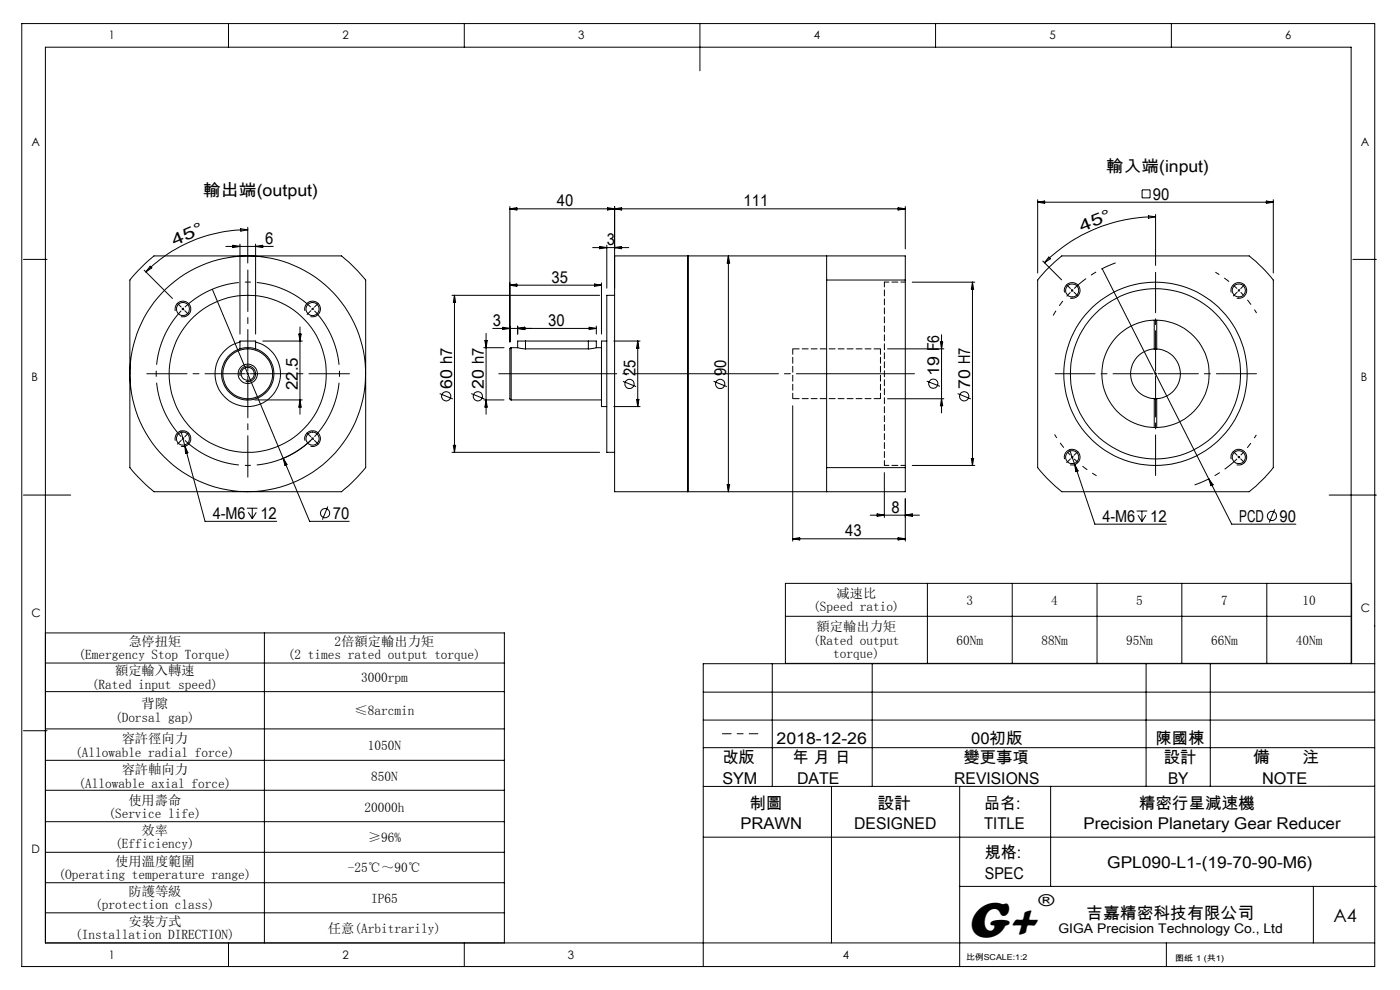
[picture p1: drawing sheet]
<svg xmlns="http://www.w3.org/2000/svg" width="297mm" height="210mm" viewBox="0 0 297 210" stroke-linecap="round" stroke-linejoin="round" font-family="sans-serif">
<g fill="none" stroke="#000" stroke-width=".21">
<path d="M4.6 5h287v200h-287zM48.5 5v5M98.5 5v5M148.5 5v10M198.5 5v5M248.5 5v5M5 55h5M29.4 57.4l3.3-3.1h39.8a37.5 37.5 0 0 1 5.1 5.1v39.8a37.5 37.5 0 0 1-5.1 5.1h-39.8a37.5 37.5 0 0 1-5.1-5.1v-39.8zM30.6 57.3l6 6M31.9 56.5l.3 .3-1.3 .9zM47.9 52.3h10.1M49.4 52l1.5 .3-1.5 .2z"/>
<path d="M50.9 51.8v19.1M51 48.5l1.6 .2-1.5 .3zM52.6 48.7a30.7 30.7 0 0 0-21.7 9M52.6 48.2v7.6M54.2 51.8v19.1M54.2 52.3l1.5-.3v.5zM108.2 44.3h83.9M108.2 43.8v28.7M108.2 44.3l1.4-.2v.4zM125.7 52.5h7.7M127.2 52.3l1.5 .2-1.5 .3zM127.6 60v10.9"/>
<path d="M128.7 52v9.1M128.9 44.1l1.5 .2-1.5 .2zM130.4 43.8v17.3M130.4 44.3l1.5-.2v.4zM130.4 52.5l1.5-.2v.5zM145.9 54.3v50M154.5 54.3v50M154.5 54.3l.3 1.5h-.5zM175.4 54.3v5.1M175.4 59.4h16.7M175.4 59.4v39.8M190.5 44.1l1.6 .2-1.6 .2z"/>
<path d="M192.1 59.4v-5.1h-61.7v50h61.7v-5.1M192.1 59.4v39.8M192.1 43.8v9M193.5 59.9h13.3M206.3 59.9v38.8M206.3 59.9l.3 1.4h-.5zM220.1 42.4v15.5M220.1 42.9h50M220.1 42.9l1.5-.3v.5zM221.2 55.4l4 4M221.9 57.4l3.3-3.1h39.8a32.9 32.9 0 0 1 5.1 5.1v39.8a32.9 32.9 0 0 1-5.1 5.1h-39.8a32.9 32.9 0 0 1-5.1-5.1v-39.8zM222.5 54.5l.3 .4-1.2 .8z"/>
<path d="M233.8 57l22.6 44.6M242.3 40.3h1.7v1.7h-1.7zM243.6 45.8l1.5 .2-1.5 .3zM245.1 46a33.4 33.4 0 0 0-23.5 9.7M245.1 45.5v10.8M268.6 42.6l1.5 .3-1.5 .2zM270.1 42.4v15.5M287 55h5M37.2 66a1.68 1.68 0 0 1 1.5-2.1 1.68 1.68 0 0 1 1.8 1.8 1.68 1.68 0 0 1-2.1 1.5M38.6 65.4l.4 .3M39 65.4l-.4 .3M45 61.4l15.1 35.8"/>
<path d="M50.9 74v-1.7h3.3v1.7M50.9 72.6a6.9 6.9 0 0 0-4.1 10.6 6.9 6.9 0 0 0 11.5 0 6.9 6.9 0 0 0-4.1-10.6M50.9 79.7a1.66 1.66 0 0 1 1.5-2.1 1.66 1.66 0 0 1 1.8 1.8 1.66 1.66 0 0 1-2.1 1.5M55.7 72.3h8.4M63.4 70.9h.5l-.3 1.4zM63.6 69.3v18.6M64.7 66a1.67 1.67 0 0 1 1.5-2.1 1.67 1.67 0 0 1 1.8 1.8 1.67 1.67 0 0 1-2.1 1.5M95.9 62.6h31.3M96.4 62.6v33.3M96.4 62.6l.3 1.5h-.5zM102.6 73.8h4.3M102.9 72.2h.5l-.3 1.6z"/>
<path d="M103.1 70.7v17.2M104.5 69.7h22M106.6 69.4l1.6 .3-1.6 .2zM108.2 60.5l1.4-.3v.5zM108.2 60.5h19.4M108.4 73.8l-.2 .2v10.6l.2 .2M108.4 73.8v11M108.4 73.8h1.4M109.8 73.8l1.7 .2M109.8 69.7l1.5-.3v.5zM109.8 69.2v1.7M111.5 72.3h-1.7v1.5"/>
<path d="M111.5 72.3h13.3M111.5 74h13.3M111.5 72.3v1.7M124.8 72.3h1.7v1.5M124.8 72.3v1.7M125 69.4l1.5 .3-1.5 .2zM126.1 60.2l1.5 .3-1.5 .2zM126.5 73.8l-1.7 .2M126.5 69.2v1.7M126.5 73.8h1.1M128.7 72.3h-1.1v13.9h1.1M130.2 72.3h5.6"/>
<path d="M130.4 62.6h-1.7v33.3h1.7M135.3 72.3v13.9M135.3 72.3l.2 1.6h-.5zM188.3 74h11.9M199.5 72.5h.5l-.3 1.5zM199.7 71v16.6M225.8 62a1.67 1.67 0 0 1 1.5-2 1.67 1.67 0 0 1 1.8 1.8 1.67 1.67 0 0 1-2.1 1.4M227.3 61.4l.1 .2M227.4 61.6l-.1 .2M227.4 61.6l.2 .2M227.6 61.4l-.2 .2M244.9 74a5.3 5.3 0 0 0-5.1 5.3 5.3 5.3 0 0 0 5.1 5.3"/>
<path d="M244.9 74v-6.1a11.4 11.4 0 0 0-11.1 11.4 11.4 11.4 0 0 0 11.1 11.4v-6.1M244.9 74h.5M245.4 74a5.3 5.3 0 0 1 5 5.3 5.3 5.3 0 0 1-5 5.3M245.4 74v-6.1a11.4 11.4 0 0 1 11.1 11.4 11.4 11.4 0 0 1-11.1 11.4v-6.1M261.2 62a1.67 1.67 0 0 1 1.5-2 1.67 1.67 0 0 1 1.8 1.8 1.67 1.67 0 0 1-2.1 1.4M37.2 93.5a1.67 1.67 0 0 1 1.4-2.1 1.67 1.67 0 0 1 1.8 1.7 1.67 1.67 0 0 1-2 1.5M38.4 91.4l.8 3.2M39.2 94.6l4.3 16h15.2M39.2 94.6l.7 1.5-.5 .1zM52.4 84.8h.2M54 84.8h10.1M60.1 97.2l5.6 13.4h8.4"/>
<path d="M60.1 97.2l.8 1.3-.5 .2zM63.6 84.8l.3 1.6h-.5zM64.7 93.5a1.66 1.66 0 0 1 1.5-2.1 1.66 1.66 0 0 1 1.7 1.8 1.66 1.66 0 0 1-2 1.4M66.4 92.9a19.5 19.5 0 0 1-6.8 4.5M93.3 83.5l2.8 1.1M95.9 95.9h31.3M96.2 94.5h.5l-.3 1.4zM100 83.5l2.8 1.1M102.6 84.8h4.3M103.1 84.8l.3 1.6h-.5zM108.4 84.8h19.2M130.2 86.2h5.6"/>
<path d="M132.2 80.9l2.7 1.1M135 84.7h.5l-.2 1.5zM151.4 80.9l2.8 1.1M168.2 86.1v28.7M175.4 99.2v5.1M175.4 99.2h16.7M188.3 84.6h11.9M193.5 98.7h13.3M196.6 80.8l2.8 1.1M199.7 84.6l.3 1.5h-.5zM203.2 83.5l2.8 1.1M206.1 97.3h.5l-.3 1.4z"/>
<path d="M225.8 97.4a1.67 1.67 0 0 1 1.5-2.1 1.67 1.67 0 0 1 1.8 1.9 1.67 1.67 0 0 1-2.1 1.4M226.9 95.4l1.1 3.2M228 98.6l4.3 12.6h15.2M228 98.6l.7 1.3-.5 .1zM244.9 84.6h.5M261.2 97.4a1.67 1.67 0 0 1 1.5-2.1 1.67 1.67 0 0 1 1.8 1.9 1.67 1.67 0 0 1-2.1 1.4M5 105h10M52.4 107.8h2.2M52.7 108.7l.8 1.3M53.5 107.8v2.2M54.4 108.7l-.9 1.3M69.5 107.4l-1.1 2.8"/>
<path d="M154.3 102.8h.5l-.3 1.5zM168.2 114.3h23.9M168.2 114.3l1.5-.3v.5zM184.6 109.3h10.5M186.1 109l1.5 .3-1.5 .2zM187.6 100.3v9.5M190.5 114l1.6 .3-1.6 .2zM192.1 105.8v9M192.1 109.3l1.4-.3v.5zM241.1 108.4h2.3M241.4 109.3l.9 1.3M242.3 108.4v2.2"/>
<path d="M243.1 109.3l-.8 1.3M256.4 101.6l4.9 9.6h13.6M256.4 101.6l1 1.2-.5 .2zM270.4 108l-1.1 2.8M282 105h10M9.6 134.3h97.4v65.7M56.1 134.3v65.7M166.6 123.7h120.1v17h-120.1zM166.6 130.7h120.1M196.7 123.7v17M214.7 123.7v17M232.7 123.7v17"/>
<path d="M250.7 123.7v17M268.7 123.7v17M5 155h5M9.6 140.6h97.4M9.6 146.7h97.4M9.6 154.6h97.4M149.2 152.7h142.4M149.2 146.8h142.4M149.2 158.6h142.4M163.8 140.8v26M185 140.8v26M243.1 140.8v26"/>
<path d="M256.8 140.8v26M286.6 140.8v-130.8h-277v190h282M291.6 140.8h-142.4v64.2M9.6 161.3h97.4M9.6 167.6h97.4M9.6 174.3h97.4M149.2 177.6h142.4M176.4 166.8v33.2M203.6 166.8v38.2M222.9 166.8v21.2M291.6 166.8h-142.4M9.6 180.8h97.4"/>
<path d="M9.6 187.2h97.4M9.6 193.6h97.4M203.6 188h88.4M278.6 188v12M48.5 200v5M98.5 200v5M247.4 200v5"/>
<circle cx="38.8" cy="65.5" r="1.39"/>
<circle cx="52.5" cy="79.3" r="2.06"/>
<circle cx="52.6" cy="79.3" r="1.39"/>
<circle cx="52.6" cy="79.3" r="16.7"/>
<circle cx="52.6" cy="79.3" r="25"/>
<circle cx="52.6" cy="79.3" r="5.3"/>
<circle cx="52.6" cy="79.3" r="5.5"/>
<circle cx="66.3" cy="65.5" r="1.39"/>
<circle cx="227.5" cy="61.6" r="1.39"/>
<circle cx="245.1" cy="79.3" r="19.5"/>
<circle cx="245.1" cy="79.3" r="18.1"/>
<circle cx="262.8" cy="61.6" r="1.39"/>
<circle cx="38.8" cy="93" r="1.39"/>
<circle cx="66.3" cy="93" r="1.39"/>
<circle cx="94.7" cy="84.1" r=".98"/>
<circle cx="101.4" cy="84.1" r=".98"/>
<circle cx="133.6" cy="81.4" r=".98"/>
<circle cx="152.8" cy="81.4" r=".98"/>
<circle cx="198" cy="81.4" r=".97"/>
<circle cx="204.5" cy="84.1" r=".99"/>
<circle cx="227.5" cy="97" r="1.38"/>
<circle cx="262.8" cy="97" r="1.38"/>
<circle cx="69" cy="108.8" r=".98"/>
<circle cx="269.8" cy="109.4" r=".97"/>
</g>
<path d="M227.1 62a25 25 0 0 0-3.7 4.9" fill="none" stroke="#000" stroke-width=".21" stroke-dasharray="30.5 1.3 1.3 1.3" stroke-dashoffset="29.3" stroke-linecap="butt"/>
<path d="M227.9 61.2a25 25 0 0 1 8.8-5.4" fill="none" stroke="#000" stroke-width=".21" stroke-dasharray="30.5 1.3 1.3 1.3" stroke-dashoffset="27.2" stroke-linecap="butt"/>
<path d="M66.3 65.5l-.2-.2M66.3 65.5l.2 .2M262.8 61.6l-.2-.2M262.8 61.6l.2 .2M38.8 93l.2 .2M38.8 93l-.2-.2M66.3 93l.2-.2M66.3 93l-.2 .2M227.5 97l.2 .2M227.5 97l-.2-.2M262.8 97l.2-.2M262.8 97l-.2 .2" fill="none" stroke="#000" stroke-width=".21" stroke-dasharray="30.5 1.3 1.3 1.3" stroke-linecap="butt"/>
<path d="M262.4 61.2a25 25 0 0 0-4.6-3.5" fill="none" stroke="#000" stroke-width=".21" stroke-dasharray="30.5 1.3 1.3 1.3" stroke-dashoffset="29.5" stroke-linecap="butt"/>
<path d="M263.2 62l1.8 2.1 1.6 2.3M227.1 96.6l-1.8-2.1-1.6-2.3" fill="none" stroke="#000" stroke-width=".21" stroke-dasharray="30.5 1.3 1.3 1.3" stroke-dashoffset="29.6" stroke-linecap="butt"/>
<path d="M263.2 96.6l1.8-2.1 1.5-2.3" fill="none" stroke="#000" stroke-width=".21" stroke-dasharray="30.5 1.3 1.3 1.3" stroke-dashoffset="29.7" stroke-linecap="butt"/>
<path d="M262.4 97.3a25 25 0 0 1-9 5.6" fill="none" stroke="#000" stroke-width=".21" stroke-dasharray="30.5 1.3 1.3 1.3" stroke-dashoffset="27.1" stroke-linecap="butt"/>
<path d="M227.9 97.3a25 25 0 0 0 4.7 3.6" fill="none" stroke="#000" stroke-width=".21" stroke-dasharray="30.5 1.3 1.3 1.3" stroke-dashoffset="29.4" stroke-linecap="butt"/>
<path d="M38.4 65.9a19.4 19.4 0 0 0 0 26.7M65.9 65.1a19.4 19.4 0 0 0-26.7 0M39.2 93.4a19.4 19.4 0 0 0 26.7 0M66.7 92.6a19.4 19.4 0 0 0 0-26.7" fill="none" stroke="#000" stroke-width=".21" stroke-dasharray="30.5 1.3 1.3 1.3" stroke-dashoffset="17.7" stroke-linecap="butt"/>
<path d="M105.8 79.3h88.2" fill="none" stroke="#000" stroke-width=".21" stroke-dasharray="30.5 1.3 1.3 1.3" stroke-dashoffset="5.4"/>
<path d="M153.3 155.6h7.5" fill="none" stroke="#000" stroke-width=".21" stroke-dasharray="30.5 1.3 1.3 1.3" stroke-dashoffset="28.6"/>
<path d="M192.1 59.8h-4.5M187.6 98.7h4.5" fill="none" stroke="#000" stroke-width=".21" stroke-dasharray="1.3 .6" stroke-dashoffset=".3"/>
<path d="M187.6 98.7v-38.9" fill="none" stroke="#000" stroke-width=".21" stroke-dasharray="1.3 .6" stroke-dashoffset=".2"/>
<path d="M168.2 84.6v-10.6M186.8 84.6v-10.6" fill="none" stroke="#000" stroke-width=".21" stroke-dasharray="1.3 .6" stroke-dashoffset=".1"/>
<path d="M186.8 74h-18.6M168.2 84.6h18.6" fill="none" stroke="#000" stroke-width=".21" stroke-dasharray="1.3 .6" stroke-dashoffset="-.1"/>
<g fill="none" stroke="#000" stroke-width=".21" stroke-dasharray="30.5 1.3 1.3 1.3">
<path d="M38.4 65.1l-.8-.7M39.2 65.9l.8 .8M52.6 79.3v-.3M52.6 79.3h-.3M52.6 79.3v.3M52.6 79.3h.3M65.9 65.9l-.8 .8M66.3 65.5l.2-.2M66.3 65.5l-.2 .2M66.7 65.1l.8-.7M227.1 61.2l-.8-.8M227.9 62l.7 .8"/>
<path d="M245.1 79.3v-.3M245.1 79.3h-.2M245.1 79.3v.3M245.1 79.3h.3M262.4 62l-.8 .8M262.8 61.6l.2-.2M262.8 61.6l-.2 .2M263.2 61.2l.8-.8M38.4 93.4l-.8 .8M38.8 93l-.2 .2M38.8 93l.2-.2M39.2 92.6l.8-.8"/>
<path d="M65.9 92.6l-.8-.8M66.3 93l.2 .2M66.3 93l-.2-.2M66.7 93.4l.8 .8M227.1 97.3l-.8 .8M227.5 97l-.2 .2M227.5 97l.2-.2M227.9 96.6l.7-.8M262.4 96.6l-.8-.8M262.8 97l.2 .2M262.8 97l-.2-.2M263.2 97.3l.8 .8"/>
</g>
<path d="M52 79.3h-20.9M53.1 79.3h21M245.1 78.7v-20.9M245.1 79.8v21.1" fill="none" stroke="#000" stroke-width=".21" stroke-dasharray="30.5 1.3 1.3 1.3" stroke-dashoffset="21.9"/>
<path d="M244.6 79.3h-20.8M245.7 79.3h20.9" fill="none" stroke="#000" stroke-width=".21" stroke-dasharray="30.5 1.3 1.3 1.3" stroke-dashoffset="22"/>
<path d="M52.6 78.7v-21.4M52.6 79.8v21.4" fill="none" stroke="#000" stroke-width=".21" stroke-dasharray="30.5 1.3 1.3 1.3" stroke-dashoffset="21.7"/>
<text font-size="11" x="205.1" y="198.7">G+</text>
<text font-size="3.9" x="282.9" y="195.5">A4</text>
<g font-size="3.5">
<text x="43.1" y="41.6">輸出端(output)</text>
<text x="234.7" y="36.4">輸入端(input)</text>
<text x="118.1" y="43.8">40</text>
<text x="157.8" y="43.8">111</text>
<text x="244.6" y="42.4">90</text>
<text x="37" y="52.2" transform="rotate(-23 37 52.2)">4 5 °</text>
<text x="56.2" y="51.8">6</text>
<text x="128.7" y="52">3</text>
<text x="229.5" y="49.1" transform="rotate(-21 229.5 49.1)">4 5 °</text>
<text x="117" y="60">35</text>
<text x="104.5" y="69.1">3</text>
<text x="116.3" y="69.1">30</text>
<text x="63.2" y="82.7" transform="rotate(-90 63.2 82.7)">22.5</text>
<text x="95.9" y="82.4" transform="rotate(-90 95.9 82.4)">60 h7</text>
<text x="102.6" y="82.4" transform="rotate(-90 102.6 82.4)">20 h7</text>
<text x="134.8" y="79.8" transform="rotate(-90 134.8 79.8)">25</text>
<text x="154.1" y="79.8" transform="rotate(-90 154.1 79.8)">90</text>
<text x="199.3" y="79.8" transform="rotate(-90 199.3 79.8)">19 F6</text>
<text x="205.8" y="82.4" transform="rotate(-90 205.8 82.4)">70 H7</text>
<text x="45.1" y="110.1">4-M6</text>
<text x="55.2" y="110.1">12</text>
<text x="70.6" y="110.1">70</text>
<text x="179.3" y="113.8">43</text>
<text x="189.1" y="108.8">8</text>
<text x="233.9" y="110.7">4-M6</text>
<text x="244" y="110.7">12</text>
<text x="262.9" y="110.7">PCD</text>
<text x="271.5" y="110.7">90</text>
<text x="220.3" y="192.2">®</text>
<text x="230.5" y="194.8">吉嘉精密科技有限公司</text>
</g>
<g font-size="3.4">
<text x="153.2" y="161.9">改版</text>
<text x="164.8" y="157.8">2018-12-26</text>
<text x="168.1" y="161.9">年 月 日</text>
<text x="204.4" y="161.9">變更事項</text>
<text x="206" y="157.8">00初版</text>
<text x="245.2" y="157.8">陳國棟</text>
<text x="246.9" y="161.9">設計</text>
<text x="265.8" y="161.9">備</text>
<text x="276.3" y="161.9">注</text>
<text x="153.2" y="166.2">SYM</text>
<text x="169.1" y="166.2">DATE</text>
<text x="202.4" y="166.2">REVISIONS</text>
<text x="247.8" y="166.2">BY</text>
<text x="267.8" y="166.2">NOTE</text>
<text x="159" y="171.6">制圖</text>
<text x="186.1" y="171.6">設計</text>
<text x="208.8" y="171.6">品名:</text>
<text x="241.6" y="171.6">精密行星減速機</text>
<text x="157.1" y="175.9">PRAWN</text>
<text x="181.2" y="175.9">DESIGNED</text>
<text x="208.8" y="175.9">TITLE</text>
<text x="229.8" y="175.9">Precision Planetary Gear Reducer</text>
<text x="208.9" y="182.1">規格:</text>
<text x="234.9" y="184.1">GPL090-L1-(19-70-90-M6)</text>
<text x="208.9" y="186.4">SPEC</text>
</g>
<g font-size="2.8">
<text x="172.5" y="129.6">(Speed ratio)</text>
<text x="177.4" y="126.8">减速比</text>
<text x="205" y="128.2">3</text>
<text x="223" y="128.2">4</text>
<text x="241" y="128.2">5</text>
<text x="259" y="128.2">7</text>
<text x="276.3" y="128.2">10</text>
<text x="27.2" y="137">急停扭矩</text>
<text x="71" y="137">2倍額定輸出力矩</text>
<text x="172.5" y="136.7">(Rated output</text>
<text x="173.2" y="133.9">額定輸出力矩</text>
<text x="202.9" y="136.7">60Nm</text>
<text x="220.9" y="136.7">88Nm</text>
<text x="238.9" y="136.7">95Nm</text>
<text x="256.9" y="136.7">66Nm</text>
<text x="274.9" y="136.7">40Nm</text>
<text x="16.6" y="139.8">(Emergency Stop Torque)</text>
<text x="24.4" y="143.3">額定輸入轉速</text>
<text x="61.1" y="139.8">(2 times rated output torque)</text>
<text x="176.7" y="139.6">torque)</text>
<text x="19.5" y="146.1">(Rated input speed)</text>
<text x="76.6" y="144.7">3000rpm</text>
<text x="24.4" y="153.1">(Dorsal gap)</text>
<text x="30" y="150.2">背隙</text>
<text x="75.2" y="151.7">≤8arcmin</text>
<text x="15.9" y="160.5">(Allowable radial force)</text>
<text x="25.8" y="157.7">容許徑向力</text>
<text x="78" y="159.1">1050N</text>
<text x="16.6" y="167">(Allowable axial force)</text>
<text x="25.8" y="164.2">容許軸向力</text>
<text x="78.7" y="165.6">850N</text>
<text x="23" y="173.6">(Service life)</text>
<text x="27.2" y="170.7">使用壽命</text>
<text x="77.3" y="172.2">20000h</text>
<text x="24.4" y="180">(Efficiency)</text>
<text x="30" y="177.1">效率</text>
<text x="78" y="178.5">≥96%</text>
<text x="24.4" y="183.6">使用溫度範圍</text>
<text x="73.8" y="185">-25℃～90℃</text>
<text x="12.4" y="186.4">(Operating temperature range)</text>
<text x="27.2" y="190">防護等級</text>
<text x="78.7" y="191.4">IP65</text>
<text x="20.2" y="192.9">(protection class)</text>
<text x="27.2" y="196.4">安裝方式</text>
<text x="69.6" y="197.8">任意(Arbitrarily)</text>
<text x="224.5" y="197.8">GIGA Precision Technology Co., Ltd</text>
<text x="16" y="199.2">(Installation DIRECTION)</text>
</g>
<g font-size="2.5">
<text x="23.1" y="8.4">1</text>
<text x="72.7" y="8.4">2</text>
<text x="122.7" y="8.4">3</text>
<text x="172.7" y="8.4">4</text>
<text x="222.7" y="8.4">5</text>
<text x="272.7" y="8.4">6</text>
<text x="6.7" y="30.9">A</text>
<text x="288.7" y="30.9">A</text>
<text x="6.7" y="80.9">B</text>
<text x="288.7" y="80.9">B</text>
<text x="6.7" y="130.9">C</text>
<text x="288.7" y="129.9">C</text>
<text x="6.7" y="180.9">D</text>
<text x="23.1" y="203.4">1</text>
<text x="72.7" y="203.4">2</text>
<text x="120.5" y="203.4">3</text>
<text x="178.8" y="203.4">4</text>
</g>
<g font-size="1.7">
<text x="204.9" y="203.7">比例SCALE:1:2</text>
<text x="249.3" y="203.8">图纸 1 (共1)</text>
</g>
</svg>
